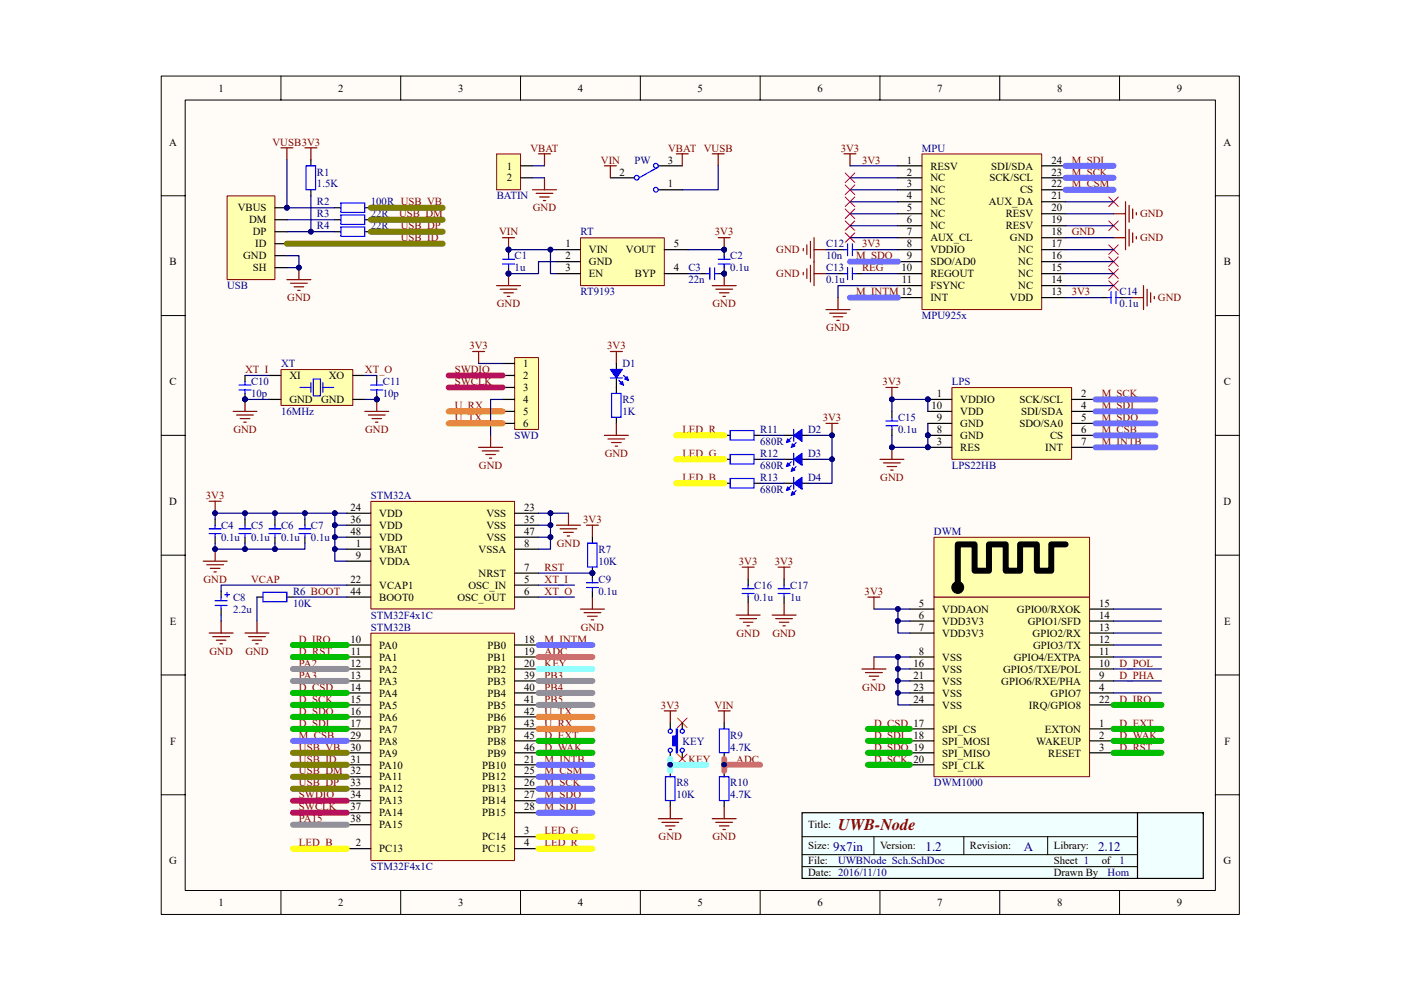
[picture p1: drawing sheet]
<svg xmlns="http://www.w3.org/2000/svg" width="297mm" height="210mm" viewBox="0 0 297 210" stroke-linecap="round" stroke-linejoin="round" font-family="sans-serif">
<path d="M34.2 16.2h228.6v177.7h-228.6z" fill="#fffcf8"/>
<path d="M34.2 16.1h228.6v177.8h-228.6z" fill="none" stroke="#000" stroke-width=".21"/>
<path d="M39.3 21.2h218.4v167.6h-218.4z" fill="#fffcf8"/>
<g fill="none" stroke="#000" stroke-width=".21">
<path d="M59.6 16.1v5.1M85 16.1v5.1M110.4 16.1v5.1M135.8 16.1v5.1M161.2 16.1v5.1M186.6 16.1v5.1M212 16.1v5.1M237.4 16.1v5.1M39.3 21.2h218.4v167.6h-218.4zM34.2 41.5h5.1M257.7 41.5h5.1M34.2 66.9h5.1"/>
<path d="M257.7 66.9h5.1M34.2 92.3h5.1M257.7 92.3h5.1M34.2 117.7h5.1M257.7 117.7h5.1M34.2 143.1h5.1M257.7 143.1h5.1M34.2 168.5h5.1M257.7 168.5h5.1M59.6 188.8v5.1M85 188.8v5.1M110.4 188.8v5.1"/>
<path d="M135.8 188.8v5.1M161.2 188.8v5.1M186.6 188.8v5.1M212 188.8v5.1M237.4 188.8v5.1"/>
</g>
<path d="M170.1 172.3v13.9h85v-13.9z" fill-rule="evenodd" fill="#f0ffff" stroke="#000" stroke-width=".25"/>
<path d="M170.1 177.4h71.1M185.3 177.4v3.8M204.3 177.4v3.8M222.1 177.4v3.8M170.1 183.7h71.1M170.1 181.2h71.1" fill="none" stroke="#000" stroke-width=".21"/>
<path d="M65.9 33.9v1.3M129.4 37.7h5.1M139.6 35.2h5.1M65.9 40.2v1.3M71 44h1.3M77.3 44h1.3M139.6 40.2h5.1M241.2 172.3v13.9" fill="none" stroke="#000" stroke-width=".25"/>
<g fill="none" stroke="#800000" stroke-width=".25">
<path d="M64.6 31.3h2.6M65.9 31.3v2.6M114.2 32.6h2.5M115.4 32.6v2.6M115.4 37.7v2.5M128.1 35.2h2.6M129.4 35.2v2.5M143.4 32.6h2.5M144.7 32.6v2.6M112.9 40.2h5.1M113.7 41h3.5M114.4 41.8h2.1"/>
<path d="M115.2 42.5h.5"/>
</g>
<g fill="none" stroke="#00f" stroke-width=".25">
<path d="M64.9 35.2h2v5h-2zM139.6 35.4l-4.1 2.3M72.3 43h5v2h-5z"/>
<circle cx="135" cy="37.7" r=".49"/>
<circle cx="139.1" cy="35.1" r=".49"/>
<circle cx="139.1" cy="40.2" r=".49"/>
</g>
<path d="M105.3 32.7h5.1v7.5h-5.1z" fill="#ffffb0"/>
<path d="M105.3 32.6h5.1v7.6h-5.1z" fill="none" stroke="#800000" stroke-width=".21"/>
<path d="M110.4 35.2h2.5M110.4 37.7h2.5M71 46.6h1.3M71 49.1h1.3M77.3 46.6h1.3M77.3 49.1h1.3" fill="none" stroke="#000" stroke-width=".25"/>
<path d="M72.3 45.6h5v2h-5zM72.3 48.1h5v2h-5z" fill="none" stroke="#00f" stroke-width=".25"/>
<path d="M60.8 59.3h5.1M63.4 56.7v2.6M61.6 60h3.6M62.4 60.8h2M63.1 61.6h.5" fill="none" stroke="#800000" stroke-width=".25"/>
<circle cx="63.4" cy="56.7" r=".49" fill="#000080" stroke="#000080" stroke-width=".21"/>
<path d="M48.2 41.6h10.1v17.7h-10.1z" fill="#ffffb0"/>
<path d="M48.2 41.5h10.1v17.8h-10.1z" fill="none" stroke="#800000" stroke-width=".21"/>
<path d="M58.3 44h2.5M58.3 46.6h2.5M58.3 49.1h2.5M58.3 51.7h2.5M58.3 54.2h2.5M58.3 56.7h2.5M166.2 92.3h2.1M170.1 92.3h1.2" fill="none" stroke="#000" stroke-width=".25"/>
<g fill="#000080" stroke="#000080" stroke-width=".21">
<circle cx="60.8" cy="44" r=".49"/>
<circle cx="176.4" cy="92.3" r=".49"/>
</g>
<path d="M175.1 89.8h2.6M176.4 89.8v2.5" fill="none" stroke="#800000" stroke-width=".25"/>
<path d="M168.3 92.3l1.8-1.3v2.6z" fill="#00f"/>
<path d="M167.8 92.8l-1 1M168.3 92.3l1.8-1.3v2.6zM168.8 93.8l-1 1" fill="none" stroke="#00f" stroke-width=".25"/>
<path d="M167 93.1l.5 .5-.7 .2z" fill="#00f"/>
<path d="M167 93.1l.5 .5-.7 .2z" fill="none" stroke="#00f" stroke-width=".25"/>
<path d="M168 94.1l.5 .5-.7 .2z" fill="#00f"/>
<path d="M154.8 91.3h5.1v2h-5.1zM168 94.1l.5 .5-.7 .2zM168.3 91v2.6" fill="none" stroke="#00f" stroke-width=".25"/>
<path d="M153.5 92.3h1.3M159.9 92.3h1.3M166.2 97.4h2.1M170.1 97.4h1.2" fill="none" stroke="#000" stroke-width=".25"/>
<path d="M168.3 97.4l1.8-1.3v2.6z" fill="#00f"/>
<path d="M167.8 97.9l-1 1M168.3 97.4l1.8-1.3v2.6zM168.8 98.9l-1 1" fill="none" stroke="#00f" stroke-width=".25"/>
<path d="M167 98.1l.5 .6-.7 .2z" fill="#00f"/>
<path d="M167 98.1l.5 .6-.7 .2z" fill="none" stroke="#00f" stroke-width=".25"/>
<path d="M168 99.2l.5 .5-.7 .2z" fill="#00f"/>
<path d="M154.8 96.4h5.1v2h-5.1zM168 99.2l.5 .5-.7 .2zM168.3 96.1v2.6" fill="none" stroke="#00f" stroke-width=".25"/>
<path d="M153.5 97.4h1.3M159.9 97.4h1.3M166.2 102.5h2.1M170.1 102.5h1.2" fill="none" stroke="#000" stroke-width=".25"/>
<path d="M168.3 102.5l1.8-1.3v2.5z" fill="#00f"/>
<path d="M167.8 103l-1 1M168.3 102.5l1.8-1.3v2.5zM168.8 104l-1 1" fill="none" stroke="#00f" stroke-width=".25"/>
<path d="M167 103.2l.5 .5-.7 .3z" fill="#00f"/>
<path d="M167 103.2l.5 .5-.7 .3z" fill="none" stroke="#00f" stroke-width=".25"/>
<path d="M168 104.2l.5 .6-.7 .2z" fill="#00f"/>
<path d="M154.8 101.5h5.1v2h-5.1zM168 104.2l.5 .6-.7 .2zM168.3 101.2v2.5" fill="none" stroke="#00f" stroke-width=".25"/>
<path d="M153.5 102.5h1.3M159.9 102.5h1.3M144.7 153.3v1.2M144.7 159.6v1.3" fill="none" stroke="#000" stroke-width=".25"/>
<path d="M140.8 150.7h2.6M142.1 150.7v2.6M152.3 150.7h2.5M153.5 150.7v2.6" fill="none" stroke="#800000" stroke-width=".25"/>
<path d="M143.6 152.3l2.1 2M145.7 152.3l-2.1 2" fill="none" stroke="#f00" stroke-width=".21"/>
<path d="M143.4 154.5h.2v5.1h-.2v-1.5h-.8v-2h.8z" fill-rule="evenodd" fill="#00f"/>
<g fill="none" stroke="#00f" stroke-width=".25">
<path d="M129.7 83.4h2v5.1h-2zM143.4 154.5h.2v5.1h-.2v-1.5h-.8v-2h.8zM152.5 154.5h2v5.1h-2zM141.1 164.7h2v5h-2zM152.5 164.7h2v5h-2z"/>
<circle cx="142.1" cy="159.1" r=".45"/>
<circle cx="142.1" cy="155" r=".45"/>
<circle cx="144.7" cy="159.1" r=".45"/>
<circle cx="144.7" cy="155" r=".45"/>
</g>
<path d="M130.7 77.1v1.2M130.7 80.1v3.3M130.7 88.5v1.3M142.1 153.3v1.2M142.1 159.6v1.3M153.5 153.3v1.2M153.5 159.6v1.3M142.1 163.4v1.3M142.1 169.8v1.2M153.5 163.4v1.3M153.5 169.8v1.2" fill="none" stroke="#000" stroke-width=".25"/>
<path d="M143.6 159.9l2.1 2M145.7 159.9l-2.1 2" fill="none" stroke="#f00" stroke-width=".21"/>
<g fill="none" stroke="#800000" stroke-width=".25">
<path d="M129.4 74.5h2.6M130.7 74.5v2.6M128.1 92.3h5.1M128.9 93.1h3.6M129.7 93.8h2M130.4 94.6h.5M130.7 89.8v2.5M139.6 173.6h5.1M140.3 174.3h3.6M141.1 175.1h2M141.9 175.9h.5M142.1 171v2.6"/>
<path d="M151 173.6h5.1M151.8 174.3h3.5M152.5 175.1h2.1M153.3 175.9h.5M153.5 171v2.6"/>
</g>
<path d="M129.4 78.3h2.6l-1.3 1.8z" fill="#00f"/>
<path d="M129.4 78.3h2.6l-1.3 1.8zM132.2 79.6l1 1M131.2 80.6l1 1" fill="none" stroke="#00f" stroke-width=".25"/>
<path d="M131.4 81.4l.6-.5 .2 .7z" fill="#00f"/>
<path d="M131.4 81.4l.6-.5 .2 .7z" fill="none" stroke="#00f" stroke-width=".25"/>
<path d="M132.5 80.4l.5-.5 .2 .7z" fill="#00f"/>
<path d="M129.4 80.1h2.6M132.5 80.4l.5-.5 .2 .7z" fill="none" stroke="#00f" stroke-width=".25"/>
<g fill="none" stroke="#800000" stroke-width=".25">
<path d="M59.6 31.3h2.5M60.8 31.3v2.6M151 32.6h2.5M152.3 32.6v2.6M49.4 87.2h5.1M50.2 88h3.5M50.9 88.8h2.1M51.7 89.5h.5M51.9 84.7v2.5M77.3 87.2h5.1M78.1 88h3.6M78.9 88.8h2"/>
<path d="M79.6 89.5h.5M79.9 84.7v2.5"/>
</g>
<g fill="#000080" stroke="#000080" stroke-width=".21">
<circle cx="79.9" cy="84.7" r=".49"/>
<circle cx="51.9" cy="84.7" r=".49"/>
</g>
<path d="M59.6 78.4h15.2v7.6h-15.2z" fill="#ffffb0"/>
<path d="M59.6 78.4h15.2v7.6h-15.2z" fill="none" stroke="#800000" stroke-width=".21"/>
<path d="M57 79.6h2.6M74.8 79.6h2.5M57 84.7h2.6M74.8 84.7h2.5M189.1 87.2v1.3M189.1 91v1.3" fill="none" stroke="#000" stroke-width=".25"/>
<path d="M63.6 82.1h2.3M65.9 81.1v2.1M66.4 80.4h1.5v3.5h-1.5zM68.5 81.1v2.1M68.5 82.1h2.2M187.8 89.3h2.6M187.8 90.3h2.6M189.1 88.5v.8M189.1 90.3v.7" fill="none" stroke="#00f" stroke-width=".25"/>
<path d="M186.6 97.4h5M187.3 98.1h3.6M187.8 82.1h2.6M188.1 98.9h2M188.8 99.7h.6M189.1 82.1v2.6M189.1 94.8v2.6" fill="none" stroke="#800000" stroke-width=".25"/>
<g fill="#000080" stroke="#000080" stroke-width=".21">
<circle cx="189.1" cy="94.8" r=".49"/>
<circle cx="189.1" cy="84.7" r=".49"/>
</g>
<path d="M109.1 75.8h5.1v15.2h-5.1z" fill="#ffffb0"/>
<path d="M109.1 75.8h5.1v15.2h-5.1z" fill="none" stroke="#800000" stroke-width=".21"/>
<path d="M106.6 77.1h2.5M106.6 79.6h2.5M106.6 82.1h2.5M106.6 84.7h2.5M106.6 87.2h2.5M106.6 89.8h2.5" fill="none" stroke="#000" stroke-width=".25"/>
<path d="M100.2 74.5h2.5M101.5 74.5v2.6M101.5 94.8h5.1M102.2 95.6h3.6M103 96.4h2M103.8 97.1h.5M104 92.3v2.5" fill="none" stroke="#800000" stroke-width=".25"/>
<path d="M78.7 106.3h30.4v22.8h-30.4z" fill="#ffffb0"/>
<path d="M78.6 106.3h30.5v22.8h-30.5z" fill="none" stroke="#800000" stroke-width=".21"/>
<g fill="none" stroke="#000" stroke-width=".25">
<path d="M73.5 116.4h5.1M73.5 119h5.1M73.5 108.8h5.1M73.5 111.4h5.1M73.5 113.9h5.1M109.1 116.4h5.1M109.1 108.8h5.1M109.1 111.4h5.1M109.1 113.9h5.1M73.5 124.1h5.1M73.5 126.6h5.1M109.1 124.1h5.1"/>
<path d="M109.1 126.6h5.1M109.1 121.5h5.1"/>
</g>
<path d="M78.7 134.3h30.4v48.2h-30.4z" fill="#ffffb0"/>
<path d="M78.6 134.2h30.5v48.3h-30.5z" fill="none" stroke="#800000" stroke-width=".21"/>
<g fill="none" stroke="#000" stroke-width=".25">
<path d="M51.9 79.6v1.3M79.9 79.6v1.3M51.9 83.4v1.3M79.9 83.4v1.3M45.6 110.1v1.3M45.6 113.9v1.3M51.9 110.1v1.3M51.9 113.9v1.3M58.3 110.1v1.3M58.3 113.9v1.3M64.6 110.1v1.3M64.6 113.9v1.3"/>
<path d="M125.6 113.9v1.3M54.5 126.6h1.3M60.8 126.6h1.3M73.5 136.8h5.1M73.5 139.3h5.1M109.1 136.8h5.1M109.1 139.3h5.1M125.6 120.2v2.6M125.6 125.3v1.3M73.5 141.8h5.1M73.5 144.4h5.1M73.5 146.9h5.1"/>
<path d="M73.5 149.5h5.1M73.5 152h5.1M73.5 154.5h5.1M73.5 157.1h5.1M73.5 159.6h5.1M109.1 141.8h5.1M109.1 144.4h5.1M109.1 146.9h5.1M109.1 149.5h5.1M109.1 152h5.1M109.1 154.5h5.1M109.1 157.1h5.1"/>
<path d="M109.1 159.6h5.1M73.5 179.9h5.1M73.5 162.2h5.1M73.5 164.7h5.1M73.5 167.2h5.1M73.5 169.8h5.1M73.5 172.3h5.1M73.5 174.9h5.1M109.1 179.9h5.1M109.1 177.4h5.1M109.1 162.2h5.1M109.1 164.7h5.1"/>
<path d="M109.1 167.2h5.1M109.1 169.8h5.1M109.1 172.3h5.1"/>
</g>
<g fill="none" stroke="#800000" stroke-width=".25">
<path d="M43.1 119h5.1M43.8 119.7h3.6M44.3 106.3h2.6M45.6 106.3v2.5M45.6 116.4v2.6M118 111.4h5.1M118.7 112.1h3.6M119.5 112.9h2M120.3 113.6h.5M120.5 108.8v2.6M124.3 111.4h2.6M125.6 111.4v2.5"/>
<path d="M44.3 134.2h5.1M44.6 120.5h2M45.1 135h3.6M45.4 121.3h.5M45.9 135.7h2M46.6 136.5h.5M46.9 131.7v2.5M51.9 134.2h5.1M52.7 135h3.6M53.5 135.7h2M54.2 136.5h.5M54.5 131.7v2.5"/>
<path d="M123.1 129.1h5M123.8 129.9h3.6M124.6 130.7h2M125.3 131.4h.6M125.6 126.6v2.5"/>
</g>
<g fill="#000080" stroke="#000080" stroke-width=".21">
<circle cx="45.6" cy="108.8" r=".49"/>
<circle cx="45.6" cy="116.4" r=".49"/>
<circle cx="125.6" cy="121.5" r=".49"/>
<circle cx="51.9" cy="84.7" r=".49"/>
<circle cx="79.9" cy="84.7" r=".49"/>
</g>
<g fill="none" stroke="#00f" stroke-width=".25">
<path d="M50.7 82.7h2.5M50.7 81.6h2.5M51.9 80.9v.7M51.9 82.7v.7M78.6 82.7h2.6M78.6 81.6h2.6M79.9 80.9v.7M79.9 82.7v.7M44.3 113.1h2.6M44.3 112.1h2.6M45.6 111.4v.7M45.6 113.1v.8"/>
<path d="M50.7 113.1h2.5M50.7 112.1h2.5M51.9 111.4v.7M51.9 113.1v.8M57 113.1h2.6M57 112.1h2.6M58.3 111.4v.7M58.3 113.1v.8M63.4 113.1h2.5M63.4 112.1h2.5M64.6 111.4v.7M64.6 113.1v.8"/>
<path d="M124.6 115.2h2v5h-2zM55.8 125.6h5v2h-5zM124.3 123.5h2.6M124.3 124.6h2.6M125.6 122.8v.7M125.6 124.6v.7"/>
</g>
<path d="M198 126.6h33v38.1h-33z" fill="#ffffb0"/>
<path d="M198 126.6h33v38.1h-33z" fill="none" stroke="#800000" stroke-width=".21"/>
<g fill="none" stroke="#000" stroke-width=".25">
<path d="M192.9 129.1h5.1M192.9 131.7h5.1M192.9 134.2h5.1M192.9 139.3h5.1M231 129.1h5.1M231 131.7h5.1M231 134.2h5.1M231 139.3h5.1M231 136.8h5.1M192.9 154.5h5.1M192.9 157.1h5.1M192.9 159.6h5.1"/>
<path d="M192.9 146.9h5.1M192.9 144.4h5.1M192.9 141.8h5.1M192.9 149.5h5.1M231 154.5h5.1M231 157.1h5.1M231 159.6h5.1M231 146.9h5.1M231 144.4h5.1M231 141.8h5.1M231 149.5h5.1M192.9 162.2h5.1"/>
</g>
<path d="M198 113.9h33v12.7h-33z" fill="#ffffb0"/>
<path d="M198 113.9h33v12.7h-33z" fill="none" stroke="#800000" stroke-width=".21"/>
<path d="M225.9 115.4h-3v5.6h-3.1v-5.6h-3.5v5.6h-3.1v-5.6h-3.5v5.6h-3.1v-5.6h-3.5v9.2" fill="none" stroke="#000" stroke-width="1.3"/>
<circle cx="203.1" cy="124.6" r="1.26" fill="#000" stroke="#000" stroke-width=".21"/>
<g fill="none" stroke="#800000" stroke-width=".25">
<path d="M106.6 50.4h2.5M107.8 50.4v2.5M107.8 58v2.6M152.3 50.4h2.5M153.5 50.4v2.5M153.5 58v2.6M105.3 60.6h5.1M106 61.3h3.6M106.8 62.1h2M107.6 62.8h.5M151 60.6h5.1M151.8 61.3h3.5"/>
<path d="M152.5 62.1h2.1M153.3 62.8h.5M156.1 130.4h5.1M156.8 131.2h3.6M157.4 120.2h2.5M157.6 131.9h2M158.4 132.7h.5M158.6 120.2v2.6M158.6 127.9v2.5M163.7 130.4h5.1M164.5 131.2h3.5M165 120.2h2.5"/>
<path d="M165.2 131.9h2.1M166 132.7h.5M166.2 120.2v2.6M166.2 127.9v2.5M184 126.6h2.6M185.3 126.6v2.5M185.3 139.3v2.5M182.8 141.8h5M183.5 142.6h3.6M184.3 143.4h2M185 144.1h.5"/>
</g>
<path d="M107.8 52.9v1.3M107.8 56.7v1.3M148.5 58h1.2M153.5 52.9v1.3M153.5 56.7v1.3h-1.2M158.6 122.8v1.3M158.6 126.6v1.3M166.2 122.8v1.3M166.2 126.6v1.3" fill="none" stroke="#000" stroke-width=".25"/>
<g fill="none" stroke="#00f" stroke-width=".25">
<path d="M106.6 55h2.5M106.6 56h2.5M107.8 54.2v.8M107.8 56v.7M149.7 58h.8M150.5 56.7v2.6M151.5 56.7v2.6M151.5 58h.8M152.3 55h2.5M152.3 56h2.5M153.5 54.2v.8M153.5 56v.7"/>
<path d="M157.4 124.8h2.5M157.4 125.8h2.5M158.6 124.1v.7M158.6 125.8v.8M165 124.8h2.5M165 125.8h2.5M166.2 124.1v.7M166.2 125.8v.8"/>
</g>
<g fill="#000080" stroke="#000080" stroke-width=".21">
<circle cx="153.5" cy="52.9" r=".49"/>
<circle cx="107.8" cy="52.9" r=".49"/>
<circle cx="107.8" cy="58" r=".49"/>
<circle cx="153.5" cy="58" r=".49"/>
</g>
<path d="M123.1 50.4h17.7v10.2h-17.7z" fill="#ffffb0"/>
<path d="M123.1 50.4h17.7v10.2h-17.7z" fill="none" stroke="#800000" stroke-width=".21"/>
<path d="M118 52.9h5.1M118 55.5h5.1M118 58h5.1M140.8 52.9h5.1M140.8 58h5.1" fill="none" stroke="#000" stroke-width=".25"/>
<g fill="none" stroke="#800000" stroke-width=".25">
<path d="M178.9 32.6h2.6M180.2 32.6v2.6M170.3 52.7v.5M170.3 57.8v.5M171.1 51.9v2.1M171.1 57v2M171.8 51.2v3.5M171.8 56.2v3.6M172.6 50.4v10.2M172.6 52.9h2.5M172.6 58h2.5M236.1 45.3h2.5"/>
<path d="M236.1 50.4h2.5M238.6 42.8v10.1M239.4 43.5v3.6M239.4 48.6v3.6M240.2 44.3v2M240.2 49.4v2M240.9 45.1v.5M240.9 50.1v.6M175.1 65.6h5.1M175.9 66.4h3.6M176.7 67.2h2M177.4 67.9h.5"/>
<path d="M177.7 63.1v2.5M239.9 63.1h2.5M242.4 60.6v5M243.2 61.3v3.6M244 62.1v2M244.7 62.8v.6"/>
</g>
<g fill="none" stroke="#f00" stroke-width=".21">
<path d="M179.2 36.7l2 2M179.2 39.2l2 2.1M181.2 36.7l-2 2M181.2 39.2l-2 2.1M179.2 41.8l2 2M179.2 44.3l2 2M179.2 46.8l2 2.1M179.2 49.4l2 2M181.2 41.8l-2 2M181.2 44.3l-2 2M181.2 46.8l-2 2.1M181.2 49.4l-2 2"/>
<path d="M235.1 41.8l2 2M235.1 46.8l2 2.1M235.1 51.9l2 2.1M235.1 54.5l2 2M235.1 57l2 2M235.1 59.5l2 2.1M237.1 41.8l-2 2M237.1 46.8l-2 2.1M237.1 51.9l-2 2.1M237.1 54.5l-2 2M237.1 57l-2 2M237.1 59.5l-2 2.1"/>
</g>
<path d="M195.5 32.7h25.4v32.9h-25.4z" fill="#ffffb0"/>
<path d="M195.5 32.6h25.4v33h-25.4z" fill="none" stroke="#800000" stroke-width=".21"/>
<g fill="none" stroke="#000" stroke-width=".25">
<path d="M190.4 35.2h5.1M190.4 37.7h5.1M220.9 35.2h5M220.9 37.7h5M177.7 52.9h1.2M177.7 58h1.2M181.5 52.9h1.3M181.5 58h1.3M190.4 40.2h5.1M190.4 42.8h5.1M190.4 45.3h5.1M190.4 47.9h5.1"/>
<path d="M190.4 50.4h5.1M190.4 52.9h5.1M190.4 55.5h5.1M190.4 58h5.1M220.9 40.2h5M220.9 42.8h5M220.9 45.3h5M220.9 47.9h5M220.9 50.4h5M220.9 52.9h5M220.9 55.5h5M220.9 58h5"/>
<path d="M190.4 60.6h5.1M190.4 63.1h5.1M220.9 60.6h5M220.9 63.1h5M233.6 63.1h1.2M237.4 63.1h1.2"/>
</g>
<path d="M178.9 52.9h.8M178.9 58h.8M179.7 51.7v2.5M179.7 56.7v2.6M180.7 52.9h.8M180.7 58h.8M180.7 51.7v2.5M180.7 56.7v2.6M234.8 63.1h.8M235.6 61.8v2.6M236.6 63.1h.8M236.6 61.8v2.6" fill="none" stroke="#00f" stroke-width=".25"/>
<path d="M201.8 82.2h25.4v15.2h-25.4z" fill="#ffffb0"/>
<path d="M201.8 82.2h25.4v15.2h-25.4z" fill="none" stroke="#800000" stroke-width=".21"/>
<path d="M196.7 84.7h5.1M196.7 94.8h5.1M196.7 87.2h5.1M196.7 89.8h5.1M196.7 92.3h5.1M227.2 84.7h5.1M227.2 94.8h5.1M227.2 87.2h5.1M227.2 89.8h5.1M227.2 92.3h5.1M46.9 125.3v1.3M46.9 129.1v1.3" fill="none" stroke="#000" stroke-width=".25"/>
<g fill="#000080" stroke="#000080" stroke-width=".21">
<circle cx="196.7" cy="84.7" r=".49"/>
<circle cx="196.7" cy="94.8" r=".49"/>
<circle cx="196.7" cy="92.3" r=".49"/>
<circle cx="60.8" cy="44" r=".49"/>
<circle cx="65.9" cy="49.1" r=".49"/>
<circle cx="63.4" cy="56.7" r=".49"/>
<circle cx="176.4" cy="97.4" r=".49"/>
<circle cx="153.5" cy="162.1" r=".49"/>
<circle cx="142.1" cy="162.1" r=".49"/>
<circle cx="51.9" cy="84.7" r=".49"/>
<circle cx="79.9" cy="84.7" r=".49"/>
<circle cx="189.1" cy="84.7" r=".49"/>
<circle cx="189.1" cy="94.8" r=".49"/>
<circle cx="71" cy="108.8" r=".49"/>
<circle cx="116.7" cy="108.8" r=".49"/>
<circle cx="58.3" cy="108.8" r=".49"/>
<circle cx="64.6" cy="108.8" r=".49"/>
<circle cx="51.9" cy="108.8" r=".49"/>
<circle cx="71" cy="111.3" r=".49"/>
<circle cx="116.7" cy="113.9" r=".49"/>
<circle cx="116.7" cy="111.3" r=".49"/>
<circle cx="71" cy="116.4" r=".49"/>
<circle cx="71" cy="113.9" r=".49"/>
<circle cx="45.6" cy="108.8" r=".49"/>
<circle cx="58.3" cy="116.4" r=".49"/>
<circle cx="51.9" cy="116.4" r=".49"/>
<circle cx="45.6" cy="116.4" r=".49"/>
<circle cx="125.6" cy="121.5" r=".49"/>
<circle cx="190.4" cy="131.7" r=".49"/>
<circle cx="190.4" cy="146.9" r=".49"/>
<circle cx="190.4" cy="144.4" r=".49"/>
<circle cx="190.4" cy="141.8" r=".49"/>
<circle cx="190.4" cy="139.3" r=".49"/>
<circle cx="190.4" cy="129.1" r=".49"/>
<circle cx="116.7" cy="52.9" r=".49"/>
<circle cx="107.8" cy="58" r=".49"/>
<circle cx="153.5" cy="52.9" r=".49"/>
<circle cx="107.8" cy="52.9" r=".49"/>
<circle cx="176.4" cy="92.3" r=".49"/>
</g>
<path d="M45.6 128.4h2.6M45.6 127.4h2.6M46.9 126.6v.8M46.9 128.4v.7M47.6 126.1h1.1M48.2 125.6v1" fill="none" stroke="#00f" stroke-width=".25"/>
<g fill="none" stroke="#000080" stroke-width=".25">
<path d="M60.8 33.9v10.1h10.2M112.9 35.2h2.5M112.9 37.7h2.5M152.3 35.2v5h-7.6M180.2 35.2h10.2M180.2 37.7h10.2M225.9 35.2h10.2M225.9 37.7h10.2M60.8 54.2h2.6v2.5h-2.6M60.8 46.6h10.2M60.8 49.1h10.2M60.8 51.7h33.1"/>
<path d="M65.9 41.5v7.6M78.6 44h15.3M78.6 46.6h15.3M78.6 49.1h15.3M107.8 52.9h10.2M116.7 52.9v5.1h1.3M118 55.5h-3.8v2.5h-6.4M145.9 58h2.6M145.9 52.9h7.6M175.1 58h2.6M175.1 52.9h2.6M180.2 50.4h10.2"/>
<path d="M180.2 55.5h10.2M180.2 40.2h10.2M180.2 42.8h10.2M180.2 45.3h10.2M180.2 47.9h10.2M182.8 58h7.6M182.8 52.9h7.6M225.9 58h10.2M225.9 52.9h10.2M225.9 40.2h10.2M225.9 42.8h10.2M225.9 45.3h10.2"/>
<path d="M225.9 47.9h10.2M225.9 50.4h10.2M225.9 55.5h10.2M51.9 79.6h5.1M77.3 79.6h2.6M95.1 79.6h11.5M101.5 77.1h5.1M180.2 63.1h10.2M190.4 60.6h-12.7v2.5M225.9 60.6h10.2M225.9 63.1h7.7M238.6 63.1h1.3"/>
<path d="M51.9 84.7h5.1M77.3 84.7h2.6M95.1 89.8h11.5M95.1 87.2h11.5M95.1 82.1h11.5M106.6 84.7h-2.6v7.6M143.4 92.3h10.1M143.4 97.4h10.1M161.2 92.3h5M161.2 97.4h5M171.3 97.4h5.1M171.3 92.3h5.1v10.2h-5.1"/>
<path d="M189.1 87.2v-2.5h7.6v2.5M196.7 89.8v5h-7.6v-2.5M232.3 92.3h12.7M232.3 84.7h12.7M232.3 89.8h12.7M232.3 87.2h12.7M232.3 94.8h12.7M45.6 110.1v-1.3h25.4v10.2h2.5M45.6 115.2v1.2h19v-1.2M51.9 108.8v1.3M51.9 115.2v1.2M58.3 108.8v1.3"/>
<path d="M58.3 115.2v1.2M64.6 108.8v1.3M71 108.8h2.5M71 111.4h2.5M71 113.9h2.5M71 116.4h2.5M114.2 111.4h2.5M114.2 113.9h2.5v2.5h-2.5M114.2 108.8h6.3M116.7 108.8v5.1M143.4 102.5h10.1M161.2 102.5h5"/>
<path d="M46.9 130.4v1.3M54.5 126.6v5.1M62.1 139.3h11.4M62.1 136.8h11.4M62.1 126.6h11.4M73.5 124.1h-26.6v1.2M114.2 121.5h11.4M114.2 139.3h11.4M114.2 136.8h11.4M114.2 124.1h7.6M114.2 126.6h7.6M185.3 129.1h5.1"/>
<path d="M185.3 139.3h5.1M190.4 131.7h2.5M192.9 139.3h-2.5v10.2h2.5M192.9 129.1h-2.5v5.1h2.5M236.1 131.7h10.2M236.1 134.2h10.2M236.1 129.1h10.2M236.1 139.3h10.2M236.1 136.8h10.2M62.1 146.9h11.4M62.1 154.5h11.4M62.1 157.1h11.4"/>
<path d="M62.1 159.6h11.4M62.1 149.5h11.4M62.1 144.4h11.4M62.1 141.8h11.4M62.1 152h11.4M114.2 146.9h11.4M114.2 154.5h11.4M114.2 157.1h11.4M114.2 159.6h11.4M114.2 149.5h11.4M114.2 144.4h11.4M114.2 141.8h11.4"/>
<path d="M114.2 152h11.4M184 154.5h8.9M184 157.1h8.9M184 159.6h8.9M190.4 144.4h2.5M190.4 146.9h2.5M190.4 141.8h2.5M236.1 146.9h10.2M236.1 154.5h10.2M236.1 157.1h10.2M236.1 159.6h10.2M236.1 149.5h10.2"/>
<path d="M236.1 144.4h10.2M236.1 141.8h10.2M62.1 179.9h11.4M62.1 162.2h11.4M62.1 164.7h11.4M62.1 167.2h11.4M62.1 169.8h11.4M62.1 172.3h11.4M62.1 174.9h11.4M114.2 179.9h11.4M114.2 177.4h11.4M114.2 162.2h11.4"/>
<path d="M114.2 164.7h11.4M114.2 167.2h11.4M114.2 169.8h11.4M114.2 172.3h11.4M142.1 160.9v2.5M142.1 162.2h7.6M153.5 160.9v2.5M153.5 162.2h7.7M184 162.2h8.9"/>
</g>
<path d="M60.8 51.7h33.1M78.6 44h15.3M78.6 46.6h15.3M78.6 49.1h15.3M62.1 159.6h11.4M62.1 162.2h11.4M62.1 164.7h11.4M62.1 167.2h11.4" fill="none" stroke="#808000" stroke-width="1.3"/>
<path d="M143.4 92.3h10.1M143.4 97.4h10.1M143.4 102.5h10.1M62.1 179.9h11.4M114.2 179.9h11.4M114.2 177.4h11.4" fill="none" stroke="#ff0" stroke-width="1.3"/>
<path d="M114.2 139.3h11.4M153.5 160.9v2.5M153.5 162.2h7.7" fill="none" stroke="#ff6e6e" stroke-width="1.3"/>
<path d="M114.2 141.8h11.4M142.1 160.9v2.5M142.1 162.2h7.6" fill="none" stroke="#6effff" stroke-width="1.3"/>
<g fill="none" stroke="#6e6eff" stroke-width="1.3">
<path d="M225.9 35.2h10.2M225.9 37.7h10.2M180.2 55.5h10.2M225.9 40.2h10.2M180.2 63.1h10.2M232.3 89.8h12.7M232.3 87.2h12.7M232.3 84.7h12.7M232.3 92.3h12.7M232.3 94.8h12.7M114.2 136.8h11.4M62.1 157.1h11.4"/>
<path d="M114.2 162.2h11.4M114.2 164.7h11.4M114.2 167.2h11.4M114.2 169.8h11.4M114.2 172.3h11.4"/>
</g>
<path d="M95.1 79.6h11.5M95.1 82.1h11.5M62.1 169.8h11.4M62.1 172.3h11.4" fill="none" stroke="#c5008f" stroke-width="1.3"/>
<path d="M95.1 87.2h11.5M95.1 89.8h11.5M114.2 152h11.4M114.2 154.5h11.4" fill="none" stroke="#fd8400" stroke-width="1.3"/>
<g fill="none" stroke="#00be00" stroke-width="1.3">
<path d="M62.1 139.3h11.4M62.1 136.8h11.4M62.1 154.5h11.4M62.1 149.5h11.4M62.1 146.9h11.4M62.1 152h11.4M114.2 157.1h11.4M114.2 159.6h11.4M184 154.5h8.9M184 157.1h8.9M184 159.6h8.9M236.1 154.5h10.2"/>
<path d="M236.1 157.1h10.2M236.1 159.6h10.2M236.1 149.5h10.2M184 162.2h8.9"/>
</g>
<path d="M62.1 144.4h11.4M62.1 141.8h11.4M114.2 144.4h11.4M114.2 146.9h11.4M114.2 149.5h11.4M62.1 174.9h11.4" fill="none" stroke="#918f92" stroke-width="1.3"/>
<text font-size="3.5" fill="#800000" x="177.7" y="176">UWB-Node</text>
<g font-size="2.8" fill="#000080">
<text x="176.7" y="180.4">9x7in</text>
<text x="196.2" y="180.4">1.2</text>
<text x="217.1" y="180.4">A</text>
<text x="232.8" y="180.4">2.12</text>
</g>
<g font-size="2.3">
<text x="46.3" y="19.4">1</text>
<text x="71.7" y="19.4">2</text>
<text x="97.1" y="19.4">3</text>
<text x="122.5" y="19.4">4</text>
<text x="147.9" y="19.4">5</text>
<text x="173.3" y="19.4">6</text>
<text x="198.7" y="19.4">7</text>
<text x="224.1" y="19.4">8</text>
<text x="249.5" y="19.4">9</text>
<text x="35.9" y="30.9">A</text>
<text x="107.5" y="35.9">1</text>
<text x="141.6" y="34.7">3</text>
<text x="192.3" y="34.7">1</text>
<text x="197.3" y="35.9">RESV</text>
<text x="210.2" y="35.9">SDI/SDA</text>
<text x="222.9" y="34.7">24</text>
<text x="259.4" y="30.9">A</text>
<text x="107.5" y="38.5">2</text>
<text x="131.3" y="37.2">2</text>
<text x="141.6" y="39.8">1</text>
<text x="192.3" y="37.2">2</text>
<text x="192.3" y="39.8">3</text>
<text x="197.3" y="38.5">NC</text>
<text x="197.3" y="41">NC</text>
<text x="209.8" y="38.5">SCK/SCL</text>
<text x="216.3" y="41">CS</text>
<text x="222.9" y="39.8">22</text>
<text x="222.9" y="37.2">23</text>
<text x="50.4" y="44.8">VBUS</text>
<text x="52.8" y="47.4">DM</text>
<text x="192.3" y="42.3">4</text>
<text x="192.3" y="44.8">5</text>
<text x="192.3" y="47.4">6</text>
<text x="197.3" y="43.6">NC</text>
<text x="197.3" y="46.1">NC</text>
<text x="209.7" y="43.6">AUX_DA</text>
<text x="213.2" y="46.1">RESV</text>
<text x="222.9" y="47.4">19</text>
<text x="222.9" y="44.8">20</text>
<text x="222.9" y="42.3">21</text>
<text x="53.6" y="49.9">DP</text>
<text x="54.1" y="52.5">ID</text>
<text x="119.9" y="52.5">1</text>
<text x="124.9" y="53.7">VIN</text>
<text x="132.7" y="53.7">VOUT</text>
<text x="142.9" y="52.5">5</text>
<text x="192.3" y="49.9">7</text>
<text x="192.3" y="52.5">8</text>
<text x="197.3" y="48.6">NC</text>
<text x="197.3" y="51.2">AUX_CL</text>
<text x="197.3" y="53.7">VDDIO</text>
<text x="213.2" y="48.6">RESV</text>
<text x="214.1" y="51.2">GND</text>
<text x="215.9" y="53.7">NC</text>
<text x="222.9" y="52.5">17</text>
<text x="222.9" y="49.9">18</text>
<text x="36" y="56.3">B</text>
<text x="51.6" y="55">GND</text>
<text x="53.6" y="57.5">SH</text>
<text x="119.9" y="55">2</text>
<text x="119.9" y="57.5">3</text>
<text x="124.9" y="56.3">GND</text>
<text x="124.9" y="58.8">EN</text>
<text x="134.6" y="58.8">BYP</text>
<text x="142.9" y="57.5">4</text>
<text x="191.1" y="57.5">10</text>
<text x="192.3" y="55">9</text>
<text x="197.3" y="56.3">SDO/AD0</text>
<text x="197.3" y="58.8">REGOUT</text>
<text x="215.9" y="58.8">NC</text>
<text x="215.9" y="56.3">NC</text>
<text x="222.9" y="57.5">15</text>
<text x="222.9" y="55">16</text>
<text x="259.5" y="56.3">B</text>
<text x="191.2" y="60.1">11</text>
<text x="197.3" y="61.3">FSYNC</text>
<text x="197.3" y="63.9">INT</text>
<text x="214.1" y="63.9">VDD</text>
<text x="215.9" y="61.3">NC</text>
<text x="222.9" y="62.6">13</text>
<text x="222.9" y="60.1">14</text>
<text x="110.9" y="77.9">1</text>
<text x="36" y="81.7">C</text>
<text x="61.4" y="80.4">XI</text>
<text x="69.7" y="80.4">XO</text>
<text x="110.9" y="80.4">2</text>
<text x="110.9" y="82.9">3</text>
<text x="259.5" y="81.7">C</text>
<text x="61.4" y="85.5">GND</text>
<text x="68.1" y="85.5">GND</text>
<text x="110.9" y="85.5">4</text>
<text x="110.9" y="88">5</text>
<text x="197.5" y="86.7">10</text>
<text x="198.6" y="84.2">1</text>
<text x="198.6" y="89.3">9</text>
<text x="203.6" y="85.5">VDDIO</text>
<text x="203.6" y="88">VDD</text>
<text x="216.1" y="85.5">SCK/SCL</text>
<text x="216.5" y="88">SDI/SDA</text>
<text x="229.3" y="86.7">4</text>
<text x="229.3" y="84.2">2</text>
<text x="229.3" y="89.3">5</text>
<text x="110.9" y="90.6">6</text>
<text x="198.6" y="94.4">3</text>
<text x="198.6" y="91.8">8</text>
<text x="203.6" y="95.6">RES</text>
<text x="203.6" y="93.1">GND</text>
<text x="203.6" y="90.6">GND</text>
<text x="216.1" y="90.6">SDO/SA0</text>
<text x="221.6" y="95.6">INT</text>
<text x="222.6" y="93.1">CS</text>
<text x="229.3" y="94.4">7</text>
<text x="229.3" y="91.8">6</text>
<text x="35.9" y="107.1">D</text>
<text x="259.4" y="107.1">D</text>
<text x="74.3" y="108.3">24</text>
<text x="74.3" y="110.9">36</text>
<text x="74.3" y="113.4">48</text>
<text x="80.4" y="109.6">VDD</text>
<text x="80.4" y="112.1">VDD</text>
<text x="103.1" y="109.6">VSS</text>
<text x="103.1" y="112.1">VSS</text>
<text x="111.1" y="108.3">23</text>
<text x="111.1" y="110.9">35</text>
<text x="111.1" y="113.4">47</text>
<text x="75.5" y="116">1</text>
<text x="75.5" y="118.5">9</text>
<text x="80.4" y="117.2">VBAT</text>
<text x="80.4" y="119.8">VDDA</text>
<text x="80.4" y="114.7">VDD</text>
<text x="101.5" y="117.2">VSSA</text>
<text x="103.1" y="114.7">VSS</text>
<text x="111.1" y="116">8</text>
<text x="74.3" y="123.6">22</text>
<text x="80.4" y="124.8">VCAP1</text>
<text x="99.3" y="124.8">OSC_IN</text>
<text x="101.5" y="122.3">NRST</text>
<text x="111.1" y="121">7</text>
<text x="111.1" y="123.6">5</text>
<text x="74.3" y="126.1">44</text>
<text x="80.4" y="127.4">BOOT0</text>
<text x="97" y="127.4">OSC_OUT</text>
<text x="111.1" y="126.1">6</text>
<text x="194.8" y="128.7">5</text>
<text x="194.8" y="131.2">6</text>
<text x="199.8" y="129.9">VDDAON</text>
<text x="215.6" y="129.9">GPIO0/RXOK</text>
<text x="233.1" y="131.2">14</text>
<text x="233.1" y="128.7">15</text>
<text x="36" y="132.5">E</text>
<text x="74.3" y="136.3">10</text>
<text x="80.4" y="137.5">PA0</text>
<text x="103.4" y="137.5">PB0</text>
<text x="111.1" y="136.3">18</text>
<text x="194.8" y="133.7">7</text>
<text x="199.8" y="132.5">VDD3V3</text>
<text x="199.8" y="135">VDD3V3</text>
<text x="217.9" y="132.5">GPIO1/SFD</text>
<text x="218.9" y="135">GPIO2/RX</text>
<text x="219.1" y="137.5">GPIO3/TX</text>
<text x="233.1" y="133.7">13</text>
<text x="233.1" y="136.3">12</text>
<text x="259.5" y="132.5">E</text>
<text x="74.3" y="141.4">12</text>
<text x="74.3" y="143.9">13</text>
<text x="74.4" y="138.8">11</text>
<text x="80.4" y="140.1">PA1</text>
<text x="80.4" y="142.6">PA2</text>
<text x="103.4" y="140.1">PB1</text>
<text x="103.4" y="142.6">PB2</text>
<text x="111.1" y="138.8">19</text>
<text x="111.1" y="141.4">20</text>
<text x="111.1" y="143.9">39</text>
<text x="193.7" y="141.4">16</text>
<text x="193.7" y="143.9">21</text>
<text x="194.8" y="138.8">8</text>
<text x="199.8" y="140.1">VSS</text>
<text x="199.8" y="142.6">VSS</text>
<text x="212.7" y="142.6">GPIO5/TXE/POL</text>
<text x="214.9" y="140.1">GPIO4/EXTPA</text>
<text x="233.1" y="141.4">10</text>
<text x="233.1" y="138.8">11</text>
<text x="233.1" y="143.9">9</text>
<text x="74.3" y="146.4">14</text>
<text x="74.3" y="149">15</text>
<text x="80.4" y="145.2">PA3</text>
<text x="80.4" y="147.7">PA4</text>
<text x="103.4" y="145.2">PB3</text>
<text x="103.4" y="147.7">PB4</text>
<text x="111.1" y="146.4">40</text>
<text x="111.1" y="149">41</text>
<text x="193.7" y="146.4">23</text>
<text x="193.7" y="149">24</text>
<text x="199.8" y="145.2">VSS</text>
<text x="199.8" y="147.7">VSS</text>
<text x="212.3" y="145.2">GPIO6/RXE/PHA</text>
<text x="222.8" y="147.7">GPIO7</text>
<text x="233.1" y="146.4">4</text>
<text x="233.1" y="149">22</text>
<text x="74.3" y="151.5">16</text>
<text x="74.3" y="154.1">17</text>
<text x="80.4" y="150.2">PA5</text>
<text x="80.4" y="152.8">PA6</text>
<text x="80.4" y="155.3">PA7</text>
<text x="103.4" y="150.2">PB5</text>
<text x="103.4" y="152.8">PB6</text>
<text x="103.4" y="155.3">PB7</text>
<text x="111.1" y="151.5">42</text>
<text x="111.1" y="154.1">43</text>
<text x="199.8" y="155.3">SPI_CS</text>
<text x="199.8" y="150.2">VSS</text>
<text x="218.2" y="150.2">IRQ/GPIO8</text>
<text x="221.5" y="155.3">EXTON</text>
<text x="233.1" y="154.1">1</text>
<text x="36.1" y="157.9">F</text>
<text x="74.3" y="156.6">29</text>
<text x="74.3" y="159.1">30</text>
<text x="74.3" y="161.7">31</text>
<text x="80.4" y="157.9">PA8</text>
<text x="80.4" y="160.4">PA9</text>
<text x="103.4" y="157.9">PB8</text>
<text x="103.4" y="160.4">PB9</text>
<text x="111.1" y="161.7">21</text>
<text x="111.1" y="156.6">45</text>
<text x="111.1" y="159.1">46</text>
<text x="193.7" y="156.6">18</text>
<text x="199.8" y="157.9">SPI_MOSI</text>
<text x="199.8" y="160.4">SPI_MISO</text>
<text x="219.7" y="157.9">WAKEUP</text>
<text x="222.2" y="160.4">RESET</text>
<text x="233.1" y="156.6">2</text>
<text x="233.1" y="159.1">3</text>
<text x="259.6" y="157.9">F</text>
<text x="74.3" y="164.2">32</text>
<text x="74.3" y="166.8">33</text>
<text x="80.4" y="162.9">PA10</text>
<text x="80.4" y="165.5">PA11</text>
<text x="102.2" y="162.9">PB10</text>
<text x="102.2" y="165.5">PB12</text>
<text x="111.1" y="164.2">25</text>
<text x="111.1" y="166.8">26</text>
<text x="199.8" y="162.9">SPI_CLK</text>
<text x="74.3" y="169.3">34</text>
<text x="74.3" y="171.8">37</text>
<text x="80.4" y="168">PA12</text>
<text x="80.4" y="170.6">PA13</text>
<text x="80.4" y="173.1">PA14</text>
<text x="102.2" y="168">PB13</text>
<text x="102.2" y="170.6">PB14</text>
<text x="102.2" y="173.1">PB15</text>
<text x="111.1" y="169.3">27</text>
<text x="111.1" y="171.8">28</text>
<text x="74.3" y="174.4">38</text>
<text x="75.5" y="179.5">2</text>
<text x="80.4" y="175.6">PA15</text>
<text x="102.2" y="178.2">PC14</text>
<text x="111.1" y="176.9">3</text>
<text x="111.1" y="179.5">4</text>
<text x="171.3" y="175.6">Title:</text>
<text x="35.9" y="183.3">G</text>
<text x="80.4" y="180.7">PC13</text>
<text x="102.2" y="180.7">PC15</text>
<text x="171.3" y="180.1">Size:</text>
<text x="171.3" y="185.8">Date: 2016/11/10</text>
<text x="171.3" y="183.3">File:</text>
<text x="186.6" y="180.1">Version:</text>
<text x="205.6" y="180.1">Revision:</text>
<text x="223.4" y="185.8">Drawn By</text>
<text x="223.4" y="180.1">Library:</text>
<text x="223.4" y="183.3">Sheet 1</text>
<text x="233.6" y="183.3">of</text>
<text x="259.4" y="183.3">G</text>
<text x="46.3" y="192.2">1</text>
<text x="71.7" y="192.2">2</text>
<text x="97.1" y="192.2">3</text>
<text x="122.5" y="192.2">4</text>
<text x="147.9" y="192.2">5</text>
<text x="173.3" y="192.2">6</text>
<text x="198.7" y="192.2">7</text>
<text x="224.1" y="192.2">8</text>
<text x="249.5" y="192.2">9</text>
</g>
<g font-size="2.3" fill="#800000">
<text x="57.8" y="30.9">VUSB3V3</text>
<text x="112.5" y="32.1">VBAT</text>
<text x="127.4" y="34.7">VIN</text>
<text x="141.7" y="32.1">VBAT VUSB</text>
<text x="178.2" y="32.1">3V3</text>
<text x="182.8" y="34.7">3V3</text>
<text x="227.2" y="34.7">M_SDI</text>
<text x="227.2" y="39.8">M_CSM</text>
<text x="227.2" y="37.2">M_SCK</text>
<text x="84.6" y="46.1">USB_DM</text>
<text x="113" y="44.8">GND</text>
<text x="241.7" y="46.1">GND</text>
<text x="85" y="48.6">USB_DP</text>
<text x="85" y="51.2">USB_ID</text>
<text x="105.8" y="49.9">VIN</text>
<text x="151.6" y="49.9">3V3</text>
<text x="164.6" y="53.7">GND</text>
<text x="182.8" y="52.5">3V3</text>
<text x="227.2" y="49.9">GND</text>
<text x="241.7" y="51.2">GND</text>
<text x="164.6" y="58.8">GND</text>
<text x="181.5" y="55">M_SDO</text>
<text x="182.8" y="57.5">REG</text>
<text x="60.9" y="63.9">GND</text>
<text x="105.3" y="65.2">GND</text>
<text x="151.1" y="65.2">GND</text>
<text x="181.5" y="62.6">M_INTM 12</text>
<text x="227.2" y="62.6">3V3</text>
<text x="245.5" y="63.9">GND</text>
<text x="175.2" y="70.2">GND</text>
<text x="99.5" y="74">3V3</text>
<text x="128.7" y="74">3V3</text>
<text x="52" y="79.1">XT_I</text>
<text x="77.4" y="79.1">XT_O</text>
<text x="96.4" y="79.1">SWDIO</text>
<text x="96.4" y="81.7">SWCLK</text>
<text x="187.1" y="81.7">3V3</text>
<text x="96.4" y="89.3">U_TX</text>
<text x="96.4" y="86.7">U_RX</text>
<text x="174.4" y="89.3">3V3</text>
<text x="233.6" y="84.2">M_SCK</text>
<text x="233.6" y="89.3">M_SDO</text>
<text x="233.6" y="86.7">M_SDI</text>
<text x="49.5" y="91.8">GND</text>
<text x="77.4" y="91.8">GND</text>
<text x="144.7" y="91.8">LED_R</text>
<text x="233.6" y="91.8">M_CSB</text>
<text x="233.6" y="94.4">M_INTB</text>
<text x="101.5" y="99.4">GND</text>
<text x="128.2" y="96.9">GND</text>
<text x="144.7" y="96.9">LED_G</text>
<text x="144.7" y="102">LED_B</text>
<text x="186.6" y="102">GND</text>
<text x="43.6" y="105.8">3V3</text>
<text x="123.7" y="110.9">3V3</text>
<text x="118" y="116">GND</text>
<text x="156.7" y="119.8">3V3</text>
<text x="164.3" y="119.8">3V3</text>
<text x="43.1" y="123.6">GND</text>
<text x="53.2" y="123.6">VCAP</text>
<text x="115.5" y="121">RST</text>
<text x="115.5" y="123.6">XT_I</text>
<text x="115.5" y="126.1">XT_O</text>
<text x="183.3" y="126.1">3V3</text>
<text x="63.4" y="136.3">D_IRQ</text>
<text x="115.5" y="136.3">M_INTM</text>
<text x="123.1" y="133.7">GND</text>
<text x="156.1" y="135">GND</text>
<text x="163.8" y="135">GND</text>
<text x="44.4" y="138.8">GND</text>
<text x="52" y="138.8">GND</text>
<text x="63.4" y="138.8">D_RST</text>
<text x="63.4" y="141.4">PA2</text>
<text x="63.4" y="143.9">PA3</text>
<text x="115.5" y="141.4">KEY</text>
<text x="115.5" y="143.9">PB3</text>
<text x="115.5" y="138.8">ADC</text>
<text x="237.4" y="141.4">D_POL</text>
<text x="237.4" y="143.9">D_PHA</text>
<text x="63.4" y="146.4">D_CSD</text>
<text x="63.4" y="149">D_SCK</text>
<text x="115.5" y="146.4">PB4</text>
<text x="115.5" y="149">PB5</text>
<text x="182.8" y="146.4">GND</text>
<text x="237.4" y="149">D_IRQ</text>
<text x="63.4" y="154.1">D_SDI</text>
<text x="63.4" y="151.5">D_SDO</text>
<text x="115.5" y="151.5">U_TX</text>
<text x="115.5" y="154.1">U_RX</text>
<text x="140.1" y="150.2">3V3</text>
<text x="151.5" y="150.2">VIN</text>
<text x="185.3" y="154.1">D_CSD 17</text>
<text x="237.4" y="154.1">D_EXT</text>
<text x="63.4" y="159.1">USB_VB</text>
<text x="63.4" y="161.7">USB_ID</text>
<text x="63.4" y="156.6">M_CSB</text>
<text x="115.5" y="161.7">M_INTB</text>
<text x="115.5" y="159.1">D_WAK</text>
<text x="115.5" y="156.6">D_EXT</text>
<text x="145.9" y="161.7">KEY</text>
<text x="156.1" y="161.7">ADC</text>
<text x="185.3" y="161.7">D_SCK 20</text>
<text x="185.3" y="156.6">D_SDI</text>
<text x="185.3" y="159.1">D_SDO 19</text>
<text x="237.4" y="159.1">D_RST</text>
<text x="237.4" y="156.6">D_WAK</text>
<text x="63.4" y="164.2">USB_DM</text>
<text x="63.4" y="166.8">USB_DP</text>
<text x="115.5" y="166.8">M_SCK</text>
<text x="115.5" y="164.2">M_CSM</text>
<text x="63.4" y="169.3">SWDIO</text>
<text x="63.4" y="171.8">SWCLK</text>
<text x="115.5" y="169.3">M_SDO</text>
<text x="115.5" y="171.8">M_SDI</text>
<text x="63.4" y="179.5">LED_B</text>
<text x="63.4" y="174.4">PA15</text>
<text x="115.5" y="179.5">LED_R</text>
<text x="115.5" y="176.9">LED_G</text>
<text x="139.6" y="178.2">GND</text>
<text x="151.1" y="178.2">GND</text>
</g>
<g font-size="2.3" fill="#000080">
<text x="134.5" y="34.7">PW</text>
<text x="195.5" y="32.1">MPU</text>
<text x="67.2" y="39.8">1.5K</text>
<text x="67.2" y="37.2">R1</text>
<text x="67.2" y="43.6">R2</text>
<text x="67.2" y="46.1">R3</text>
<text x="78.6" y="46.1">22R</text>
<text x="78.6" y="43.6">100R USB_VB</text>
<text x="105.3" y="42.3">BATIN</text>
<text x="67.2" y="48.6">R4</text>
<text x="78.6" y="48.6">22R</text>
<text x="123.1" y="49.9">RT</text>
<text x="175.2" y="52.5">C12</text>
<text x="109.1" y="57.5">1u</text>
<text x="109.1" y="55">C1</text>
<text x="145.9" y="57.5">C3</text>
<text x="154.8" y="57.5">0.1u</text>
<text x="154.8" y="55">C2</text>
<text x="175.2" y="55">10n</text>
<text x="175.2" y="57.5">C13</text>
<text x="48.2" y="61.3">USB</text>
<text x="123.1" y="62.6">RT9193</text>
<text x="145.9" y="60.1">22n</text>
<text x="175.2" y="60.1">0.1u</text>
<text x="237.4" y="62.6">C14</text>
<text x="237.4" y="65.2">0.1u</text>
<text x="195.5" y="67.7">MPU925x</text>
<text x="59.6" y="77.9">XT</text>
<text x="132" y="77.9">D1</text>
<text x="53.2" y="81.7">C10</text>
<text x="81.2" y="81.7">C11</text>
<text x="201.8" y="81.7">LPS</text>
<text x="53.2" y="84.2">10p</text>
<text x="59.6" y="88">16MHz</text>
<text x="81.2" y="84.2">10p</text>
<text x="132" y="88">1K</text>
<text x="132" y="85.5">R5</text>
<text x="190.4" y="89.3">C15</text>
<text x="109.1" y="93.1">SWD</text>
<text x="161.2" y="94.4">680R</text>
<text x="161.2" y="91.8">R11</text>
<text x="171.3" y="91.8">D2</text>
<text x="190.4" y="91.8">0.1u</text>
<text x="161.2" y="99.4">680R</text>
<text x="161.2" y="96.9">R12</text>
<text x="161.2" y="102">R13</text>
<text x="171.3" y="96.9">D3</text>
<text x="171.3" y="102">D4</text>
<text x="201.8" y="99.4">LPS22HB</text>
<text x="78.6" y="105.8">STM32A</text>
<text x="161.2" y="104.5">680R</text>
<text x="46.9" y="112.1">C4</text>
<text x="53.2" y="112.1">C5</text>
<text x="59.6" y="112.1">C6</text>
<text x="65.9" y="112.1">C7</text>
<text x="198" y="113.4">DWM</text>
<text x="46.9" y="114.7">0.1u</text>
<text x="53.2" y="114.7">0.1u</text>
<text x="59.6" y="114.7">0.1u</text>
<text x="65.9" y="114.7">0.1u</text>
<text x="126.9" y="117.2">R7</text>
<text x="126.9" y="119.8">10K</text>
<text x="126.9" y="123.6">C9</text>
<text x="159.9" y="124.8">C16</text>
<text x="167.5" y="124.8">C17</text>
<text x="49.4" y="129.9">2.2u</text>
<text x="49.4" y="127.4">C8</text>
<text x="62.1" y="128.7">10K</text>
<text x="62.1" y="126.1">R6 BOOT</text>
<text x="78.6" y="131.2">STM32F4x1C</text>
<text x="126.9" y="126.1">0.1u</text>
<text x="159.9" y="127.4">0.1u</text>
<text x="167.5" y="127.4">1u</text>
<text x="78.6" y="133.7">STM32B</text>
<text x="144.7" y="157.9">KEY</text>
<text x="154.8" y="156.6">R9</text>
<text x="154.8" y="159.1">4.7K</text>
<text x="143.4" y="166.8">R8</text>
<text x="154.8" y="166.8">R10</text>
<text x="198" y="166.8">DWM1000</text>
<text x="143.4" y="169.3">10K</text>
<text x="154.8" y="169.3">4.7K</text>
<text x="78.6" y="184.5">STM32F4x1C</text>
<text x="177.7" y="183.3">UWBNode_Sch.SchDoc</text>
<text x="234.8" y="185.8">Hom</text>
<text x="237.4" y="183.3">1</text>
</g>
</svg>
